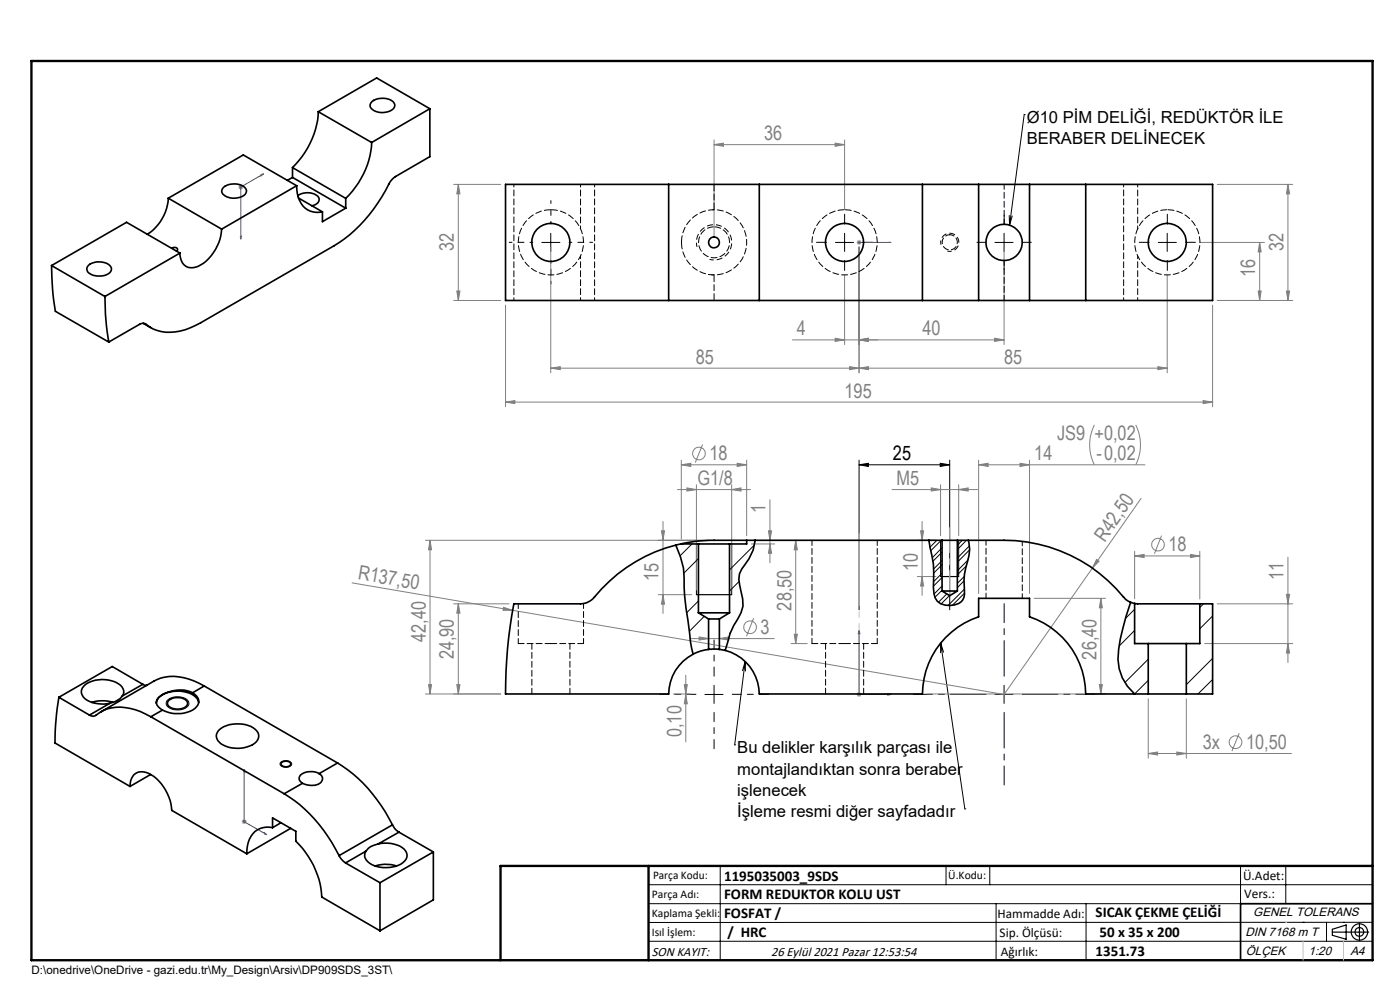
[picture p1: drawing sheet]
<svg xmlns="http://www.w3.org/2000/svg" width="297mm" height="210mm" viewBox="0 0 297 210" stroke-linecap="round" stroke-linejoin="round" font-family="sans-serif">
<g fill="none" stroke="#808080" stroke-width=".21">
<path d="M50.6 39.7h1M50.7 39.3l.7 .7M51.1 39.2v1M51.4 39.3l-.7 .7M96.2 39.1h10M97.2 39.1l.4 2h-.7zM97.2 39.1v24.6M151.5 30.7l2-.3v.6zM151.5 29.7v20.7M151.5 30.7h27.7M177.2 30.4l2 .3-2 .3zM179.2 29.7v14.7"/>
<path d="M258.2 39.1h16M273.2 39.1v24.6M273.2 39.1l.4 2h-.7zM116.8 52.4v26.7M179.2 58.4v14.7M181.8 51.4h.9M181.9 51.1l.7 .7M182.2 50.9v1M182.2 52.4v26.7M182.6 51.1l-.7 .7M213 52.4v20.7M247.6 58.4v20.7"/>
<path d="M254.6 51.4h13.7M267.2 51.4l.3 2h-.6zM267.2 51.4v12.3M96.2 63.7h10M96.9 61.7h.7l-.4 2zM107.2 64.7v21.6M116.8 78.1l2.1-.3v.6zM116.8 78.1h130.8M168.1 72.1h44.9M177.2 71.7l2 .4-2 .3zM180.2 77.8l2 .3-2 .3zM182.2 78.1l2-.3v.6z"/>
<path d="M182.2 72.1l2-.4v.7zM211 71.7l2 .4-2 .3zM245.6 77.8l2 .3-2 .3zM257.2 64.7v21.6M258.2 63.7h16M266.9 61.7h.6l-.3 2zM272.9 61.7h.7l-.4 2zM107.2 85.3l2-.3v.6zM107.2 85.3h150M144.5 98.6l2-.3v.6zM144.5 97.6v16.8M144.5 98.6h13.9"/>
<path d="M149 94.3l-1.5 3.8M156.4 98.3l2 .3-2 .3zM158.4 97.6v16M207.6 98.6h35.3M207.6 97.6v28.3M207.6 98.6l2-.3v.6zM216.4 98.3l2 .3-2 .3zM218.4 97.6v28.3M232.2 90.1a9.6 9.6 0 0 0 0 8.5M240.9 90.1a9.6 9.6 0 0 1 0 8.5M255.2 85l2 .3-2 .3zM90.2 114.6h60.3"/>
<path d="M91.2 114.6l.3 2h-.6zM91.2 114.6v32.6M140.3 112.6h.7l-.3 2zM140.7 110.6v19.5M143.7 103.8h15.5M145.7 103.5l2 .3-2 .4zM147.7 102.8v22.4M155.2 103.8l2-.3v.7zM155.2 102.8v22.4M159.4 115.4h5M163 112.6h.7l-.4 2zM163.3 115.4l.4 2h-.7z"/>
<path d="M163.3 106v13.4M168.8 114.6v21.9M168.8 114.6l.4 2h-.7zM189.2 103.8h18.2M194.6 114.6h3.9M195.3 112.6h.6l-.3 2zM195.6 110.6v15.7M197.6 103.5l1.9 .3-1.9 .4zM199.5 102.8v10.8M203.4 103.8l2-.3v.7zM203.4 102.8v10.8M232.6 118.7l.6 .4-1.5 1.4z"/>
<path d="M240.7 117.9l2-.3v.7zM240.7 116.9v10.1M240.7 117.9h13.8M242.1 105.7l-10.4 14.8M246.4 113.6l-1.5 3.9M252.6 117.6l1.9 .3-1.9 .4zM254.5 116.9v10.2M273.2 118.2v22.3M74.7 123.6l34.1 5.9M96.2 128.1h11.8M97.2 128.1l.4 2h-.7zM97.2 128.1v19.1"/>
<path d="M106.8 128.8l2 .7h-2.1zM139.6 126.1h7.1M140.7 126.1l.3 2.1h-.7zM146.3 135.5h18M148.3 135.1l2 .4-2 .3zM152.6 135.5l2-.4v.7zM159.9 131.1l-1.5 3.9M167.8 136.5h3.4M168.5 134.5h.7l-.4 2zM194.6 122.3h3.9M195.6 122.3l.3 2h-.6zM219.4 126.9h15.1"/>
<path d="M231.7 120.5l-18.7 26.8-104.2-17.8M233.5 126.9l.4 2h-.7zM233.5 126.9v20.3M255.6 136.5h18.6M258.2 128.1h16M272.9 126.1h.7l-.4 2zM273.2 136.5l.4 2h-.7zM90.9 145.2h.6l-.3 2zM96.9 145.2h.7l-.4 2zM106.2 147.2h-16M142.8 147.2h3.7M145.2 145.2h.6l-.3 2z"/>
<path d="M145.5 147.3l.3 2h-.6zM145.5 143.2v14.2M181.8 147.3h.9M181.9 147l.7 .7M182.2 146.8v1M182.6 147l-.7 .7M196.7 147.2h37.8M233.2 145.2h.7l-.4 2zM243.6 159.8l2-.3v.7zM243.6 148.2v12.6M243.6 159.8h30.4M249.7 159.5l2 .3-2 .4z"/>
<path d="M251.7 148.2v12.6M262.9 155.5l-1.6 3.8M51.3 174.3h1M51.4 173.9l.8 .8M51.8 173.8v1M52.2 173.9l-.8 .8"/>
<circle cx="148.3" cy="96.2" r="1.34"/>
<circle cx="245.7" cy="115.5" r="1.34"/>
<circle cx="159.1" cy="133.1" r="1.34"/>
<circle cx="262.1" cy="157.4" r="1.34"/>
</g>
<g fill="none" stroke="#000" stroke-width=".21">
<path d="M217.3 24.3h.1M217.3 24.3l-3.1 23.5M114.9 51.4h3.9M116.8 49.5v3.8M177.2 51.4h3.9M179.2 49.5v3.8M211.1 51.4h3.8M213 49.5v3.8M214.1 45.7l.1 2.1M214.7 45.8l-.5 2M245.7 51.4h3.9M247.6 49.5v3.8"/>
<path d="M182.2 98.6l2-.3v.6zM182.2 97.6v31.8M182.2 98.6h19.3M199.5 98.3l2 .3-2 .3zM201.5 97.6v31.8M147.7 115.4v10.7M155.2 115.4v10.7M199.5 114.6v7.7M203.4 114.6v7.7M199.6 136.4l5.1 35.2M199.6 136.4l.6 2M199.6 136.4l-.1 2.1"/>
<path d="M35.4 148.7a3.3 3.3 0 0 1 4.6 .1 1.21 1.21 0 0 1-1 1.6 3.3 3.3 0 0 1-3.7-.8zM149.5 147.3h3.9M151.5 145.4v3.8M155.9 158h.1M158.1 140.3l-2.2 17.7M158.1 140.3l.1 2M158.1 140.3l-.6 2M211.1 147.3h3.8M213 145.4v3.8M59.5 161.7a1.56 1.56 0 0 1 2.4 .3 1.38 1.38 0 0 1-2.2 .5 .49 .49 0 0 1-.2-.8zM204.7 171.6h.1M137.6 187.7h153.6"/>
<path d="M137.6 191.7h153.6M137.6 199.7h153.6M152.8 183.7v20M200.7 183.7v4M210 183.7v4M211.3 191.7v12M230.4 191.7v12M263.2 183.7v20M272.8 183.7v8M276.4 195.6h.1M281.4 195.6v4.1M285 195.6h.1"/>
<path d="M291.2 195.6l-153.6 .1"/>
</g>
<g fill="none" stroke="#000" stroke-width=".25">
<path d="M147.7 126.1h7.5M199.5 122.3h3.9M282.6 197.7h7.8M282.6 197.1l3-.9v3l-3-.8zM288.4 195.8v3.8M106.2 203.7h185"/>
<circle cx="288.4" cy="197.7" r="1.74"/>
<circle cx="288.4" cy="197.7" r=".93"/>
</g>
<path d="M150.5 55a3.7 3.7 0 0 0 4.7-3.3 3.7 3.7 0 0 0-4-4 3.7 3.7 0 0 0-3.3 4.7M201 53.3a1.92 1.92 0 0 0 2.4-1.7 1.92 1.92 0 0 0-2.1-2.1 1.92 1.92 0 0 0-1.7 2.4" fill="none" stroke="#000" stroke-width=".21" stroke-dasharray="1.3 .6" stroke-dashoffset=".4" stroke-linecap="butt"/>
<g fill="none" stroke="#00f" stroke-width=".21">
<path d="M55.4 37l.5-.1-.5 .4zM55.9 36.9l-4.8 2.8v11M51 50.2l.2-.1-.1 .6zM182.1 51.4h.3zM182.2 51.4h.1M182.2 51.4h6.8M189 51.4h-.7h.7M182.2 133.8v13.5h6.8M182.2 133.8l.2 .6h-.3zM188.3 147.1l.7 .2-.7 .2zM51.8 163.3l.1 .6-.2-.2zM51.8 163.3v11l4.8 2.8"/>
<path d="M56.1 176.7l.5 .4-.5-.2z"/>
</g>
<path d="M147.6 147.3h-7.7M151.5 143.4v-7.7M151.5 151.1v7.7M155.3 147.3h7.7" fill="none" stroke="#000" stroke-width=".21" stroke-dasharray="15.2 1.3 1.3 1.3" stroke-dashoffset="13.3"/>
<path d="M209.2 147.3h-15.4M213 143.4v-15.3M213 151.1v15.4M216.9 147.3h15.4" fill="none" stroke="#000" stroke-width=".21" stroke-dasharray="15.2 1.3 1.3 1.3" stroke-dashoffset="7.7"/>
<path d="M175.3 51.4h-2.1M179.2 47.6v-2.2M179.2 55.2v2.2M183 51.4h2.1M209.2 51.4h-1.9M213 47.6v-2M213 55.2v2M216.9 51.4h1.9M243.8 51.4h-2.1M247.6 47.6v-2.2M247.6 55.2v2.2M251.5 51.4h2.1" fill="none" stroke="#000" stroke-width=".21" stroke-dasharray="15.2 1.3 1.3 1.3"/>
<path d="M113 51.4h-5M116.9 47.6v-5M116.9 55.2v5M120.7 51.4h5" fill="none" stroke="#000" stroke-width=".21" stroke-dasharray="15.2 1.3 1.3 1.3" stroke-dashoffset="14.6"/>
<path d="M291.2 191.7h-28v12" fill="none" stroke="#000" stroke-width=".35"/>
<path d="M6.7 12.9h284.5v190.8h-284.5zM137.6 183.7v20M291.2 183.7h-185v20" fill="none" stroke="#000" stroke-width=".5"/>
<path d="M201.5 126.3v-14.4" fill="none" stroke="#c0c0c0" stroke-width=".21" stroke-dasharray="15.2 1.3 1.3 1.3" stroke-dashoffset="9.9"/>
<path d="M182.3 148.8v-36.9" fill="none" stroke="#c0c0c0" stroke-width=".21" stroke-dasharray="15.2 1.3 1.3 1.3" stroke-dashoffset="-1.3"/>
<path d="M276.4 199.7v4M285 199.7v4" fill="none" stroke="#c0c0c0" stroke-width=".21"/>
<path d="M272.8 195.6h.1" fill="none" stroke="#c0c0c0" stroke-width=".25"/>
<path d="M182.2 98.6l2-.3v.6zM199.5 98.3l2 .3-2 .3z" fill="#000"/>
<g fill="#00f">
<path d="M188.3 147.1l.7 .2-.7 .2zM182.2 133.8l.2 .6h-.3z"/>
<path d="M188.3 51.4h.7zM182.1 51.4h.3zM56.1 176.7l.5 .4-.5-.2zM51.8 163.3l.1 .6-.2-.2zM55.4 37v.3l.5-.4zM51 50.2l.1 .5 .1-.6z"/>
</g>
<g fill="#808080">
<path d="M106.8 128.8l2 .7h-2.1z"/>
<path d="M232.6 118.7l.6 .4-1.5 1.4z"/>
<path d="M152.6 135.5l2-.4v.7zM148.3 135.1l2 .4-2 .3z"/>
<path d="M203.4 103.8l2-.3v.7zM197.6 103.5l1.9 .3-1.9 .4zM182.2 72.1l2-.4v.7zM177.2 71.7l2 .4-2 .3zM180.2 77.8l2 .3-2 .3zM116.8 78.1l2.1-.3v.6zM177.2 30.4l2 .3-2 .3zM151.5 30.7l2-.3v.6z"/>
<path d="M240.7 117.9l2-.3v.7zM252.6 117.6l1.9 .3-1.9 .4zM243.6 159.8l2-.3v.7zM249.7 159.5l2 .3-2 .4zM144.5 98.6l2-.3v.6zM156.4 98.3l2 .3-2 .3zM145.7 103.5l2 .3-2 .4zM155.2 103.8l2-.3v.7zM182.2 72.1l2-.4v.7zM211 71.7l2 .4-2 .3zM182.2 78.1l2-.3v.6zM245.6 77.8l2 .3-2 .3z"/>
<path d="M255.2 85l2 .3-2 .3zM107.2 85.3l2-.3v.6z"/>
<path d="M216.4 98.3l2 .3-2 .3zM207.6 98.6l2-.3v.6z"/>
<path d="M145.5 147.3l.3 2h-.6zM145.2 145.2h.6l-.3 2z"/>
<path d="M97.2 128.1l.4 2h-.7zM96.9 145.2h.7l-.4 2z"/>
<path d="M233.5 126.9l.4 2h-.7zM233.2 145.2h.7l-.4 2z"/>
<path d="M96.9 61.7h.7l-.4 2zM97.2 39.1l.4 2h-.7z"/>
<path d="M273.2 136.5l.4 2h-.7zM272.9 126.1h.7l-.4 2z"/>
<path d="M272.9 61.7h.7l-.4 2zM273.2 39.1l.4 2h-.7z"/>
<path d="M91.2 114.6l.3 2h-.6zM90.9 145.2h.6l-.3 2zM168.8 114.6l.4 2h-.7zM168.5 134.5h.7l-.4 2zM163 112.6h.7l-.4 2zM163.3 115.4l.4 2h-.7zM140.3 112.6h.7l-.3 2zM140.7 126.1l.3 2.1h-.7zM195.3 112.6h.6l-.3 2zM195.6 122.3l.3 2h-.6z"/>
<path d="M267.2 51.4l.3 2h-.6zM266.9 61.7h.6l-.3 2z"/>
</g>
<g fill="none" stroke="#000" stroke-width=".21">
<path d="M146.8 115.4l-2.5 2.5M148.2 118.5l-3.1 3.1M160.1 115.6l-5.3 5.3M198.8 114.6l-1.5 1.5M199.7 114.6l-2.3 2.2M199.8 116.2l-2 2.1M199.8 118.9l-1.7 1.8M199.8 117.1l-1.9 1.9M199.8 119.8l-1.7 1.8M204.2 114.6l-1.1 1.1M205 114.6l-1.9 2M205.4 118.8l-2.3 2.3"/>
<path d="M205.7 115.8l-2.6 2.6M205.7 116.6l-2.6 2.7M148.2 127.5l-2.5 2.5M149.4 130.7l-3.1 3.2M154.9 134.2l-.1 .2M156.8 123.4l-2 2M199.8 121.6l-1.8 1.8M199.8 124.3l-1.6 1.7M199.8 122.5l-1.8 1.8M199.8 125.2l-1.5 1.5M200.9 126l-1.8 1.8M201.4 126.3l-1.8 1.8"/>
<path d="M204.5 123.2l-1.4 1.5M204.5 122.3l-1.4 1.4M204.6 124.9l-3.5 3.5M204.6 125.8l-2.6 2.6M205 120l-1.9 1.9M240.7 129.2l-1.9 2M240.7 133.7l-3.3 3.3M243.6 139.8l-4.9 5M255.3 128.1l-.8 .8M257.2 139.7l-5.5 5.5M257.2 130.7l-2.7 2.7M243.6 144.3l-2.9 2.9"/>
<path d="M257.2 144.1l-3.1 3.1"/>
</g>
<g fill="none" stroke="#000" stroke-width=".35">
<path d="M47.5 39.7a3.7 3.7 0 0 1 4.6 .3 1.33 1.33 0 0 1-1.2 1.9 3.4 3.4 0 0 1-3.8-1 1.11 1.11 0 0 1 .4-1.2zM62.1 35.6l11.2 6.5M62.1 37.6l11.2 6.6M62.1 37.6l-1.1 .7M62.1 35.6v2M62.9 39.4a5.1 5.1 0 0 0 3.5 5.5h2M62.9 39.4l-15.9 9.2M62.9 39.4l-11.3-6.5-15.9 9.1M67.5 23.7a17.8 17.8 0 0 1-5.4 11.9M67.5 23.7l11.3 6.5M78.8 30.2a17.6 17.6 0 0 1-5.5 11.9M79 21.5a3.7 3.7 0 0 1 4.6 .4 1.19 1.19 0 0 1-.8 1.6 3.4 3.4 0 0 1-4.2-.8 1.11 1.11 0 0 1 .4-1.2z"/>
<path d="M91.2 23.1v10.1l-7.3 4.3-.9 .8a35 35 0 0 1-11 13.1l-29.4 17.1a11.8 11.8 0 0 1-9.3 1.6l-.8-.3-1.6-1M91.2 23.1l-12.4 7.1M91.2 23.1l-11.3-6.6-12.4 7.2M141.9 39.1h19.2M141.9 39.1h-34.7v24.6h34.7M141.9 39.1v24.6M161.1 39.1v24.6M161.1 39.1h34.6M195.7 39.1h11.9M195.7 39.1v24.6M207.6 39.1v24.6M207.6 39.1h10.8"/>
<path d="M218.4 39.1h11.9M218.4 39.1v24.6M230.3 39.1h26.9v24.6h-26.9M230.3 39.1v24.6M10.9 56.3a57.4 57.4 0 0 0 .8 9.7l11.4 6.6M10.9 56.3l11.4 6.6M18.8 56.2a3.7 3.7 0 0 1 4.7 .4 1.15 1.15 0 0 1-.8 1.6 3.9 3.9 0 0 1-4.1-.5 1.06 1.06 0 0 1 .2-1.5zM35.7 42a9.9 9.9 0 0 1-4.4 7.7M35.7 42l11.3 6.6M36.4 52.6a.71 .71 0 0 1 .8-.2 .71 .71 0 0 1 .4 .7l-.2 .2M38.2 53.7l-15.9 9.2M38.2 53.7l-11.4-6.5-15.9 9.1"/>
<path d="M47 48.6a9.7 9.7 0 0 1-5 7.9 2.54 2.54 0 0 1-3.8-2.2v-.6M63.2 41.5a3.4 3.4 0 0 1 4.4 .4 1.39 1.39 0 0 1-1.4 1.8M63.3 42l5.1 2.9M73.3 44.2l-4.9 2.8v-2.1M73.3 42.1v2.1M22.3 62.9a57.4 57.4 0 0 0 .8 9.7M30.4 68.6l1.6 .9M30.7 68.6l.2 .2M30.9 68.8a1.14 1.14 0 0 0-1.3 0l-6.5 3.8M141.9 63.7h19.2M161.1 63.7h34.6M195.7 63.7h11.9"/>
<path d="M207.6 63.7h10.8M218.4 63.7h11.9M143.4 115.6a33.7 33.7 0 0 0-17.9 11.6l-1.1 .7-1.2 .2h-14.2a100.4 100.4 0 0 0-1.8 19.1h34.7a9.5 9.5 0 0 1 5.1-8.4M143.4 115.6a16 16 0 0 1 1.7 8.9l.4 4.4 .4 2.7a40.3 40.3 0 0 0 1.1 7.2M144.5 115.3l-1.1 .3M144.5 115.3l3.7 .1M148.2 115.4h6.6M148.2 115.4v14.6M154.8 115.4v14.6M158.4 114.6h-.4a63.3 63.3 0 0 0-13.4 .7h-.1M158.4 114.6h41.4M158.4 114.6v.8h-3.6"/>
<path d="M160.2 114.6a11.6 11.6 0 0 1-2.8 6.1l-.5 1a13.4 13.4 0 0 0 .7 5.3v1.6l-.4 1.4-2.3 4.4-1.1 3.6M197.1 114.6l.2 1.6a21.5 21.5 0 0 1 .7 8.5 3.2 3.2 0 0 0 2.5 3.7 3.9 3.9 0 0 0 3.8-1.2l.3-1.2a17.3 17.3 0 0 1 1-8.1l.1-1.4-.3-1.9M199.8 114.6h3.3M199.8 114.6v10.8M203.1 114.6h9.9a33 33 0 0 1 25.8 12.6l1.1 .6M203.1 114.6v10.8M148.2 130h6.6M148.2 130l2.1 1.3M150.3 131.3h2.3M150.3 137.8h2.3M150.3 137.8a8.9 8.9 0 0 0-3.3 1M150.3 131.3v6.5"/>
<path d="M152.6 137.8l1.2 .2M152.6 131.3v6.5M153.8 138a9.6 9.6 0 0 1 7.3 9.2h34.6a17.4 17.4 0 0 1 11.9-16.4v-3.9h10.8v3.9a17.4 17.4 0 0 1 11.9 16.4h13.3M154.8 130l-2.2 1.3M199.8 125.4h3.3M199.8 125.4l1.7 1 1.6-1M239.9 127.8a46.8 46.8 0 0 0-2.7 12.1 9.9 9.9 0 0 0 3.5 7.3M239.9 127.8l.8 .2M240.7 128l13.8 .1M240.7 128v8.5h2.9M243.6 136.5h8.1M243.6 136.5v10.7"/>
<path d="M251.7 136.5v10.7M254.5 128.1h2.7v19.1h-5.5M254.5 128.1v8.4h-2.8M12.5 147.9a58.2 58.2 0 0 0-.8 9.7l15.9 9.2M12.5 147.9l6.5 3.8M19 151.7a1.14 1.14 0 0 0 1.4 0 8.5 8.5 0 0 1 8.3-1.1l3.3 1.4M23.3 149.2l-4.3 2.5M23.9 149a7.4 7.4 0 0 0-4.4 0M26 147.6a4.5 4.5 0 0 1-2.7 1.6M26 147.6a1.96 1.96 0 0 0-1.3-2.8 6.6 6.6 0 0 0-6.9 .7 1.81 1.81 0 0 0 .6 3 7.1 7.1 0 0 0 4.9 .7M30.3 145.2l.8 .2M30.3 145.2l-4.3 2.4"/>
<path d="M30.3 145.2l-6.5-3.8-11.3 6.5M32 152l28.3 16.4M34.5 150.6l-2.5 1.4M35.8 148.5a3 3 0 0 1 3.9 .3 1.04 1.04 0 0 1-.9 1.4 3 3 0 0 1-3.2-.6 .79 .79 0 0 1 .2-1.1zM40.9 147a1.94 1.94 0 0 1 1.3 1.8 1.94 1.94 0 0 1-1.3 1.8 7.2 7.2 0 0 1-6.4 0M40.9 147a6.9 6.9 0 0 0-7.4 1.2 1.41 1.41 0 0 0 .5 2.1l.5 .3M42.2 149a3.5 3.5 0 0 0-3.3-2.3 5.6 5.6 0 0 0-5.5 1.7l-.2 .8M43.3 145.5a11.1 11.1 0 0 0-10.1-1.3l-11.8 6.8M43.3 145.5l-2.4 1.5M43.3 145.5l28.3 16.3M46.6 154.8a6.6 6.6 0 0 1 7.5-.1 1.85 1.85 0 0 1 .8 1.8 1.85 1.85 0 0 1-1.3 1.5 6.6 6.6 0 0 1-7.1-.6 1.68 1.68 0 0 1 .1-2.6zM243.6 147.2h8.1"/>
<path d="M27.6 166.8a2.65 2.65 0 0 1 2.7-3.1 7.8 7.8 0 0 1 5.5 5.3l.5 1.5 .1 1.4 16 9.2M32 164.3l-4.4 2.5M57.8 175.6v-2.1l5 2.8v2.1a17.8 17.8 0 0 1 5.5 11.9l12.3 7.1M57.8 175.6a4.3 4.3 0 0 0-5.3 3.8l-.1 1.7M59.6 174.5l-1.8 1.1M59.7 161.8a1.34 1.34 0 0 1 2 .2 .96 .96 0 0 1-1.5 .6 .53 .53 0 0 1-.5-.8zM60.3 168.4a31.4 31.4 0 0 1 11.6 13.1M61.7 175.7l-9.3 5.4M64.2 166.1l-3.9 2.3M67.7 164.1a1.18 1.18 0 0 1 .8 1.2 1.18 1.18 0 0 1-1 1.1 4.2 4.2 0 0 1-3.3-.3M67.7 164.1a3.3 3.3 0 0 0-4.2 .6 1.05 1.05 0 0 0 .7 1.4M71.6 161.8a31.4 31.4 0 0 1 11.7 13.2"/>
<path d="M71.6 161.8l-3.9 2.3M80.3 179a6.2 6.2 0 0 1 5.7 1.4 1.88 1.88 0 0 1-.9 2.9 6.7 6.7 0 0 1-7.1-.5 1.62 1.62 0 0 1-.4-2.3M80.3 179a3.8 3.8 0 0 0-2.7 1.5M83.3 175a3.4 3.4 0 0 0 1.3 1.5M83.3 175l-11.4 6.5M84.6 176.5l-4.3 2.5M84.6 176.5l7.3 4.2M71.9 181.5l.7 .9 .7 .6M73.3 183l7.3 4.2M77.6 180.5l-4.3 2.5M79.6 183.7a7.3 7.3 0 0 1 4.5 0M80.6 187.2v10.2"/>
<path d="M91.9 180.7l-11.3 6.5M91.9 180.7v10.2l-11.3 6.5"/>
<circle cx="116.8" cy="51.4" r="4"/>
<circle cx="151.5" cy="51.4" r="1.15"/>
<circle cx="179.1" cy="51.4" r="4"/>
<circle cx="213" cy="51.4" r="3.8"/>
<circle cx="247.6" cy="51.4" r="4"/>
</g>
<path d="M144.6 51.3v.3M151 58.3h.5M151.5 44.5h-.4M109.9 136.5h7M116.9 136.5h6.9M172.3 136.5h6.9M179.2 136.5h6.9" fill="none" stroke="#000" stroke-width=".21" stroke-dasharray="1.3 .6"/>
<path d="M213 39.1v8.5M213 55.2v8.5M172.3 114.6v21.9M209.2 114.6v12.3M109.9 128.1v8.4M123.8 136.5v-8.5M186.1 136.5v-21.9" fill="none" stroke="#000" stroke-width=".21" stroke-dasharray="1.3 .6" stroke-dashoffset=".2"/>
<path d="M112.8 136.5v10.7M175.1 136.5v10.7M120.9 147.2v-10.7M183.2 147.2v-10.7" fill="none" stroke="#000" stroke-width=".21" stroke-dasharray="1.3 .6" stroke-dashoffset=".1"/>
<path d="M201.5 49.8a1.62 1.62 0 0 1 1.5 2.3 1.62 1.62 0 0 1-2.7 .4 1.62 1.62 0 0 1 .7-2.6l.5-.1M216.9 126.9v-12.1" fill="none" stroke="#000" stroke-width=".21" stroke-dasharray="1.3 .6" stroke-dashoffset=".3"/>
<path d="M116.9 44.5a6.9 6.9 0 0 1 6.1 10.1 6.9 6.9 0 0 1-11.7 .9 6.9 6.9 0 0 1 4.5-10.9l1.1-.1M144.6 51.4a6.9 6.9 0 0 1 10-6.2 6.9 6.9 0 0 1 .9 11.8 6.9 6.9 0 0 1-10.9-4.5v-1.1M179.2 44.5a6.9 6.9 0 0 1 6.1 10.1 6.9 6.9 0 0 1-11.7 .9 6.9 6.9 0 0 1 4.5-10.9l1.1-.1M247.6 44.5a6.9 6.9 0 0 1 6.2 10.1 6.9 6.9 0 0 1-11.8 .9 6.9 6.9 0 0 1 4.6-10.9l1-.1" fill="none" stroke="#000" stroke-width=".21" stroke-dasharray="1.3 .6" stroke-dashoffset="-.1"/>
<path d="M151.5 39.1v5.4M151.5 48.1a3.3 3.3 0 0 1 3 4.7 3.3 3.3 0 0 1-5.6 .7 3.3 3.3 0 0 1 1.9-5.3l.7-.1M151.5 58.3v5.4" fill="none" stroke="#000" stroke-width=".21" stroke-dasharray="1.3 .6" stroke-dashoffset="-.2"/>
<path d="M123.2 39.1v9.4M238.4 39.1v24.6M123.2 54.3v9.4M241.4 48.5v-9.4M109 63.7v-24.6M126.1 63.7v-24.6M241.4 63.7v-9.4" fill="none" stroke="#000" stroke-width=".21" stroke-dasharray="1.3 .6" stroke-dashoffset=".7"/>
<g font-size="4.2" fill="#808080">
<text x="162.1" y="29.7">36</text>
<text x="96.3" y="53.2" transform="rotate(-90 96.3 53.2)">32</text>
<text x="272.3" y="53.2" transform="rotate(-90 272.3 53.2)">32</text>
<text x="266.3" y="58.8" transform="rotate(-90 266.3 58.8)">16</text>
<text x="169.1" y="71.1">4</text>
<text x="195.7" y="71.1">40</text>
<text x="147.6" y="77.1">85</text>
<text x="213" y="77.1">85</text>
<text x="179.2" y="84.3">195</text>
<text x="224.2" y="93.4">JS9 +0,02</text>
<text x="150.5" y="97.6">18</text>
<text x="219.4" y="97.6">14</text>
<text x="232.6" y="97.6">-0,02</text>
<text x="147.9" y="102.9">G1/8</text>
<text x="190.2" y="102.9">M5</text>
<text x="162.4" y="108.9" transform="rotate(-90 162.4 108.9)">1</text>
<text x="234.4" y="115.1" transform="rotate(-55 234.4 115.1)">R42,50</text>
<text x="247.9" y="117">18</text>
<text x="75.8" y="122.9" transform="rotate(10 75.8 122.9)">R137,50</text>
<text x="139.7" y="123.2" transform="rotate(-90 139.7 123.2)">15</text>
<text x="194.7" y="121.1" transform="rotate(-90 194.7 121.1)">10</text>
<text x="272.3" y="123" transform="rotate(-90 272.3 123)">11</text>
<text x="167.9" y="129.5" transform="rotate(-90 167.9 129.5)">28,50</text>
<text x="90.3" y="136.2" transform="rotate(-90 90.3 136.2)">42,40</text>
<text x="161.4" y="134.5">3</text>
<text x="96.3" y="139.9" transform="rotate(-90 96.3 139.9)">24,90</text>
<text x="232.6" y="139.9" transform="rotate(-90 232.6 139.9)">26,40</text>
<text x="144.5" y="156.4" transform="rotate(-90 144.5 156.4)">0,10</text>
<text x="255.2" y="158.9">3x</text>
<text x="264.3" y="158.9">10,50</text>
</g>
<text font-size="4.2" x="189.4" y="97.6">25</text>
<g font-size="3.5">
<text x="217.8" y="26.1">Ø10 PİM DELİĞİ, REDÜKTÖR İLE</text>
<text x="217.8" y="30.6">BERABER DELİNECEK</text>
<text x="156.4" y="159.8">Bu delikler karşılık parçası ile</text>
<text x="156.4" y="164.3">montajlandıktan sonra beraber</text>
<text x="156.4" y="168.8">işlenecek</text>
<text x="156.4" y="173.4">İşleme resmi diğer sayfadadır</text>
</g>
<g font-size="3.2">
<text x="153.6" y="190.8">FORM REDUKTOR KOLU UST</text>
<text x="153.6" y="186.8">1195035003_9SDS</text>
<text x="153.6" y="194.8">FOSFAT /</text>
<text x="232.4" y="194.5">SICAK ÇEKME ÇELİĞİ</text>
<text x="154.3" y="198.8">/ HRC</text>
<text x="232.4" y="202.8">1351.73</text>
<text x="233.2" y="198.8">50 x 35 x 200</text>
</g>
<g font-size="2.8">
<text x="263.7" y="186.7">Ü.Adet:</text>
<text x="263.9" y="190.5">Vers.:</text>
<text x="211.6" y="194.8">Hammadde Adı:</text>
<text x="138.3" y="202.8">SON KAYIT:</text>
<text x="163.6" y="202.8">26 Eylül 2021 Pazar 12:53:54</text>
<text x="212.1" y="198.7">Sip. Ölçüsü:</text>
<text x="212.3" y="202.7">Ağırlık:</text>
</g>
<g font-size="2.6">
<text x="265.9" y="194.4">GENEL TOLERANS</text>
<text x="264.2" y="198.5">DIN 7168 m T</text>
<text x="264.3" y="202.6">ÖLÇEK</text>
<text x="277.6" y="202.6">1:20</text>
<text x="286.5" y="202.6">A4</text>
</g>
<g font-size="2.5">
<text x="138.3" y="190.5">Parça Adı:</text>
<text x="138.5" y="186.5">Parça Kodu:</text>
<text x="201.2" y="186.5">Ü.Kodu:</text>
<text x="138.3" y="194.5">Kaplama Şekli:</text>
<text x="138.3" y="198.6">Isıl İşlem:</text>
<text x="6.7" y="206.7">D:\onedrive\OneDrive - gazi.edu.tr\My_Design\Arsiv\DP909SDS_3ST\</text>
</g>
</svg>
